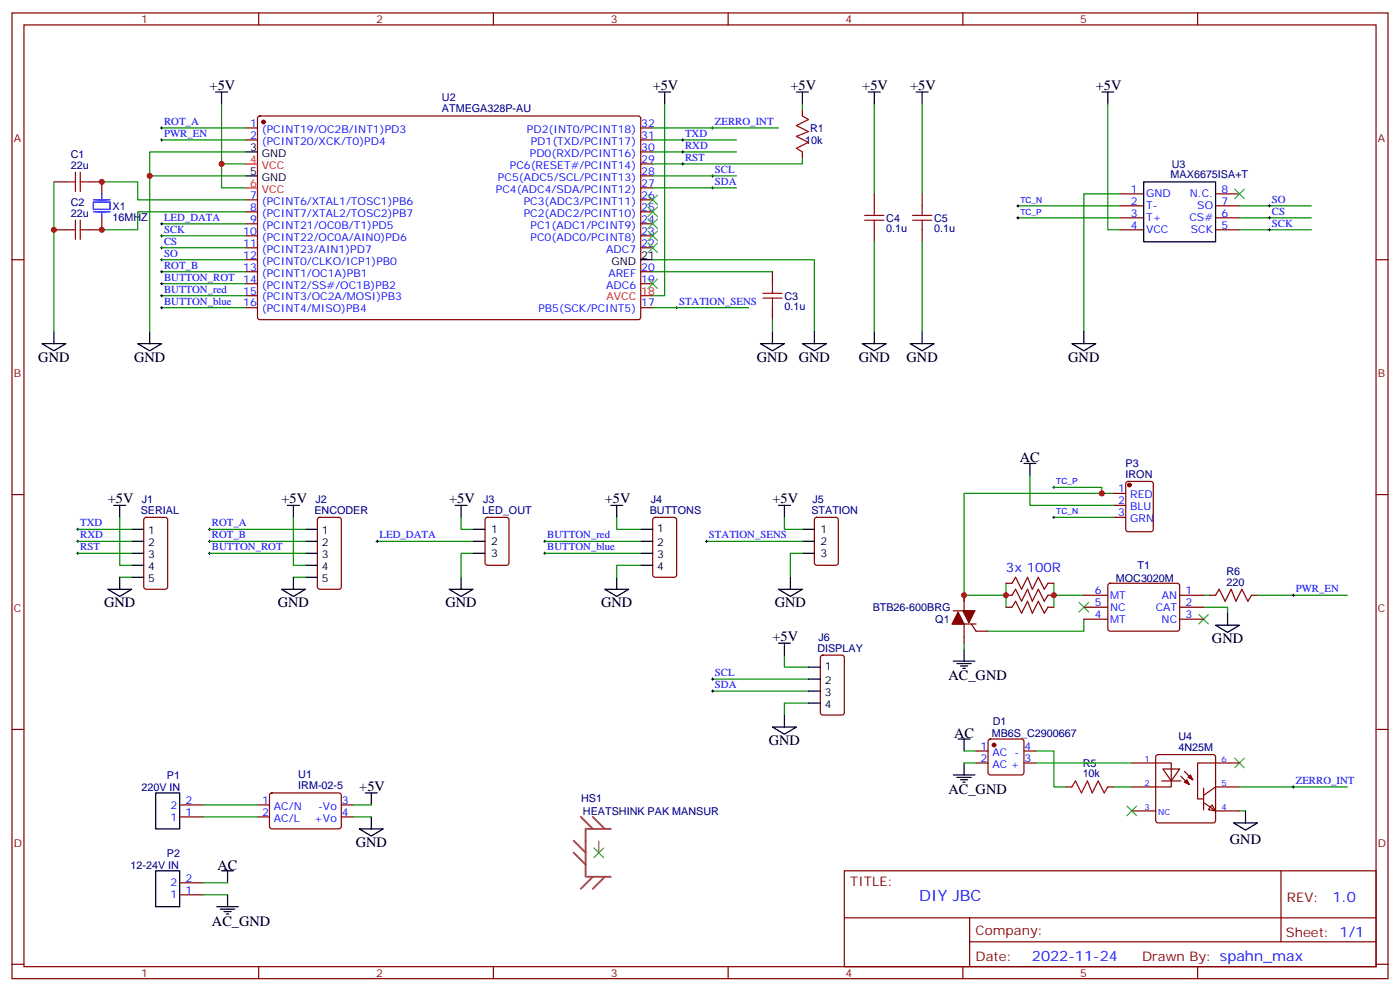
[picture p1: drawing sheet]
<svg xmlns="http://www.w3.org/2000/svg" width="412mm" height="292mm" viewBox="0 0 412 292" stroke-linecap="round" stroke-linejoin="round" font-family="sans-serif">
<g fill="none" stroke="#870000" stroke-width=".35">
<path d="M3.5 3.8h405.4v284.3h-405.4zM7.1 7.3h398.2v277.3h-398.2zM76.2 3.8v3.5M145.3 3.8v3.5M214.5 3.8v3.5M283.6 3.8v3.5M352.8 3.8v3.5M72.3 37.7h3.5M76.1 34.4l.5-.3 111.7 .1 .4 .7v58.8l-.7 .4h-111.7l-.5-.7v-58.5zM188.7 37.7h3.6M236.4 32.4v1.7M15.9 53.6h3.5"/>
<path d="M26.5 53.6h3.5M72.3 41.2h3.5M72.3 58.8h3.5M188.7 41.2h3.6M188.7 58.8h3.6M188.7 55.3h3.6M188.7 51.8h3.6M188.7 48.3h3.6M188.7 44.7h3.6M236.4 44.7v1.8M257.5 57.1v3.5M271.6 57.1v3.5"/>
<path d="M329.8 57.1h7.1M358.1 57.1h7M3.5 76.5h3.6M15.9 67.7h3.5M26.5 67.7h3.5M72.3 76.5h3.5M72.3 62.4h3.5M72.3 65.9h3.5M72.3 69.4h3.5M72.3 73h3.5M188.7 62.4h3.6M188.7 65.9h3.6"/>
<path d="M188.7 69.4h3.6M188.7 73h3.6M257.5 67.7v3.5M271.6 67.7v3.5M329.8 67.7h7.1M329.8 60.6h7.1M329.8 64.1h7.1M358.1 67.7h7M358.1 60.6h7M358.1 64.1h7M405.3 76.5h3.6M72.3 80h3.5"/>
<path d="M72.3 83.5h3.5M72.3 87.1h3.5M72.3 90.6h3.5M188.7 80h3.6M188.7 83.5h3.6M188.7 90.6h3.6M227.5 80v3.5M227.5 90.6v3.5M3.5 145.6h3.6M42.6 152.5l.4-.2h5.7l.6 .5 .1 20-.5 .6-5.9 .1-.6-.5-.1-20zM93.7 152.5l.5-.2h5.6l.7 .5v20l-.4 .6-5.9 .1-.7-.5v-20zM143.1 152.5l.5-.2h5.6l.7 .5v12.9l-.4 .7h-5.9l-.7-.4v-13z"/>
<path d="M192.5 152.5l.5-.2h5.6l.7 .5v16.5l-.4 .6-5.9 .1-.7-.5v-16.5zM240.1 152.5l.5-.2h5.6l.7 .5v12.9l-.4 .7h-5.9l-.7-.4v-13zM328.1 145.3h3.5M328.1 148.8h3.5M328.1 152.3h3.5M331.8 142l.5-.3h6.7l.7 .5v13.7l-.4 .6-7 .1-.6-.5-.1-13.6zM405.3 145.6h3.6M280.8 179.8h6.4M284 175.3v4.5M296.3 178.8h1.8l1.1-1.8 1.7 3.6 1.8-3.6 1.4 3.6 1.8-3.6 1.7 3.6 1.1-1.8h1.7M296.3 175.3h1.8l1.1-1.8 1.7 3.5 1.8-3.5 1.4 3.5 1.8-3.5 1.7 3.5 1.1-1.7h1.7M296.3 171.7h1.8l1.1-1.7 1.7 3.5 1.8-3.5 1.4 3.5 1.8-3.5 1.7 3.5 1.1-1.8h1.7"/>
<path d="M319.3 178.8h7M319.3 175.3h7M326.6 171.9l.4-.2 20.1 .1 .4 .6-.1 13-.6 .4h-20l-.5-.7v-12.7zM347.5 178.8h7M347.5 175.3h7M356.3 175.3h1.8l1-1.8 1.8 3.5 1.8-3.5 1.4 3.5 1.7-3.5 1.8 3.5 1.1-1.7h1.7M241.9 193.1l.5-.2h5.6l.7 .4v16.5l-.5 .7h-5.8l-.7-.4v-16.5zM280.5 183.7h7M284 183.7v5.7M286.1 183.7l1.4 2.1h3.5M319.3 182.3h7M347.5 182.3h7"/>
<path d="M3.5 214.8h3.6M291.3 217.8l.4-.2h9.2l.5 .2 .2 .5v9.2l-.2 .5-.5 .2h-9.2l-.5-.3-.2-.4v-9.2zM405.3 214.8h3.6M52.9 237h7.1M75.8 237h3.6M79.6 233.7l.5-.2h20l.4 .7v9.4l-.7 .5-20-.1-.4-.7v-9.1zM100.5 237h3.6M287.5 224.6h3.5M287.5 221.1h3.5M301.6 224.6h3.6M301.6 221.1h3.6M314 231.7h1.7"/>
<path d="M326.3 231.7h1.8M333.4 224.6h11.6v7.1h-11.6M333.4 238.8h7M340.7 222.4l.4-.2h16.3l.5 .2 .2 .5v18.7l-.3 .5-.4 .2h-16.3l-.5-.2-.2-.5v-18.7zM342.2 229.9h5.6M342.5 226.4h5l-2.5 3.5zM347.8 228.5l2.5 2.5M348.9 227.1l2.5 2.5M354.5 236.3l3.6 2.5h7M354.5 232.1v6.3M357 237l1.1 1.8-2.1-.4zM365.1 224.6h-12.3v10.6h1.7"/>
<path d="M365.1 231.7h-7l-3.6 2.5M52.9 240.5h7.1M52.9 259.9h7.1M75.8 240.5h3.6M100.5 240.5h3.6M248.7 256.4h156.6v28.2h-156.6zM377.3 256.4v20.9M52.9 263.5h7.1M248.7 270.2h156.5M285.6 277.3h119.6M285.6 270.2v14.2M3.5 283.9h3.6"/>
<path d="M76.2 284.6v3.5M145.3 284.6v3.5M214.5 284.6v3.5M283.6 284.6v3.5M352.8 284.6v3.5M405.3 283.9h3.6"/>
</g>
<g fill="none" stroke="#3c3" stroke-width=".35">
<path d="M190.9 57.4l2.8 2.9M193.7 57.4l-2.8 2.9M363.7 55.7l2.8 2.8M366.5 55.7l-2.8 2.8M190.9 61l2.8 2.8M190.9 64.5l2.8 2.8M190.9 68l2.8 2.8M190.9 71.5l2.8 2.9M193.7 61l-2.8 2.8M193.7 64.5l-2.8 2.8M193.7 68l-2.8 2.8M193.7 71.5l-2.8 2.9"/>
<path d="M190.9 82.1l2.8 2.8M193.7 82.1l-2.8 2.8M317.9 177.4l2.8 2.8M320.7 177.4l-2.8 2.8M353.1 180.9l2.9 2.8M356 180.9l-2.9 2.8M332 237.3l2.8 2.9M334.8 237.3l-2.8 2.9M363.7 223.2l2.8 2.9M366.5 223.2l-2.8 2.9M175 249.7l2.8 2.8M177.8 249.7l-2.8 2.8"/>
</g>
<g fill="none" stroke="#000" stroke-width=".29">
<path d="M47.3 37.7h.7M47.6 37.3v.7M209.5 37.7h.8M209.9 37.3v.7M47.3 41.2h.7M47.6 40.9v.7M200.7 41.2h.7M200.7 44.7h.7M200.7 48.3h.7M201.1 40.9v.7M201.1 44.4v.7M201.1 47.9v.7"/>
<path d="M209.5 55.3h.8M209.5 51.8h.8M209.9 51.4v.7M209.9 55v.7M47.3 69.4h.7M47.3 73h.7M47.3 76.5h.7M47.3 65.9h.7M47.6 65.5v.8M47.6 69.1v.7M47.6 72.6v.7M47.6 76.1v.7"/>
<path d="M47.6 79.7v.7M299.5 60.6h.7M299.5 64.1h.7M299.9 60.3v.7M299.9 63.8v.7M373.6 60.6h.7M373.6 64.1h.7M373.6 67.7h.7M373.9 60.3v.7M373.9 63.8v.7M373.9 67.3v.7M47.3 83.5h.7"/>
<path d="M47.3 80h.7M47.3 90.6h.7M47.3 87.1h.7M47.6 83.2v.7M47.6 86.7v.7M47.6 90.2v.7M199 90.6h.7M199.3 90.2v.7M22.6 159.4h.7M22.6 155.9h.7M22.9 155.5v.7M22.9 159v.7"/>
<path d="M61.4 159.4h.7M61.4 155.9h.7M61.7 155.5v.7M61.7 159v.7M110.8 159.4h.7M111.1 159v.7M160.2 159.4h.7M160.5 159v.7M207.8 159.4h.7M208.1 159v.7M310.1 152.3h.7M310.1 143.5h.7"/>
<path d="M310.4 143.2v.7M310.4 152v.7M22.6 162.9h.7M22.9 162.6v.7M61.4 162.9h.7M61.7 162.6v.7M160.2 162.9h.7M160.5 162.6v.7M380.6 175.3h.8M381 174.9v.7M209.5 200h.8M209.9 199.6v.7"/>
<path d="M209.5 203.5h.8M209.9 203.1v.7M380.6 231.7h.8M381 231.4v.7"/>
</g>
<g fill="none" stroke="#008700" stroke-width=".35">
<path d="M47.6 37.7h24.7M65.3 30.6v17.7h7M192.3 37.7h37M195.8 30.6v56.5h-3.5M236.4 30.6v1.8M257.5 30.6v26.5M271.6 30.6v26.5M326.3 30.6v37.1h3.5M15.9 53.6v44M30 53.6h10.6v5.2h31.7M44.1 51.8h28.2M47.6 41.2h24.7"/>
<path d="M65.3 48.3v7h7M72.3 44.7h-28.2v52.9M192.3 51.8h24.7M192.3 44.7h24.7M192.3 41.2h24.7M192.3 55.3h24.7M236.4 46.5v1.8h-44.1M329.8 57.1h-10.5v40.5M47.6 69.4h24.7M47.6 73h24.7M47.6 76.5h24.7M47.6 65.9h24.7"/>
<path d="M72.3 62.4h-31.7v5.3h-10.6M192.3 76.5h47.6v21.1M257.5 71.2v26.4M271.6 71.2v26.4M299.9 60.6h29.9M299.9 64.1h29.9M365.1 60.6h21.2M365.1 64.1h21.2M365.1 67.7h21.2M47.6 80h24.7M47.6 83.5h24.7M47.6 90.6h24.7"/>
<path d="M47.6 87.1h24.7M192.3 80h35.2M192.3 90.6h28.2M227.5 94.1v3.5M303.4 140v8.8h24.7M22.9 159.4h15.9M22.9 155.9h15.9M35.3 152.3v14.1h3.5M61.7 159.4h28.3M61.7 155.9h28.3M86.4 152.3v14.1h3.6M111.1 159.4h28.2"/>
<path d="M135.8 152.3v3.6h3.5M160.5 159.4h28.2M181.7 152.3v3.6h7M208.1 159.4h28.3M231.1 152.3v3.6h5.3M310.4 143.5h14.2v1.8M310.4 152.3h17.7M328.1 145.3h-44.1v30h12.3M22.9 162.9h15.9M35.3 170h3.5M61.7 162.9h28.3M86.4 170h3.6"/>
<path d="M139.3 162.9h-3.5v7.1M160.5 162.9h28.2M188.7 166.4h-7v3.6M236.4 162.9h-3.6v7.1M296.3 171.7v7.1M310.4 175.3h8.9M310.4 171.7v7.1M354.5 178.8h7.1v1.8M354.5 175.3h1.8M370.4 175.3h26.5M209.9 200h28.2M231.1 192.9v3.5h7"/>
<path d="M284 189.4v1.7M319.3 182.3v3.5h-28.3M209.9 203.5h28.2M238.1 207h-7v3.5M60 237h15.8M104.1 237h5.3M284 224.6h3.5M284 221.1h3.5M305.2 221.1h5.2v10.6h3.6M305.2 224.6h28.2M328.1 231.7h5.3M365.1 238.8h1.8"/>
<path d="M365.1 231.7h31.8M60 240.5h15.8M60 259.9h7M104.1 240.5h5.3M60 263.5h7"/>
</g>
<g fill="#870000" stroke="#870000" stroke-width=".35">
<path d="M348.9 230.3l.7-.7 .7 1.4z"/>
<path d="M350 228.9l.7-.7 .7 1.4z"/>
<path d="M282.2 180.2l1.8 3.5h-3.5z"/>
<path d="M283.6 179.8h3.6l-1.8 3.6z"/>
<circle cx="332.7" cy="142.8" r=".53"/>
<circle cx="77.6" cy="35.9" r=".53"/>
<circle cx="292.8" cy="219.4" r=".53"/>
</g>
<g fill="none" stroke="#000" stroke-width=".35">
<path d="M63.5 27.1h3.5M65.3 27.1v3.5M194 27.1h3.6M195.8 27.1v3.5M234.6 27.1h3.5M236.4 27.1v3.5M255.8 27.1h3.5M257.5 27.1v3.5M269.9 27.1h3.5M271.6 27.1v3.5M324.6 27.1h3.5M326.3 27.1v3.5"/>
<path d="M72.3 44.7h3.5M72.3 51.8h3.5M336.9 53.6h21.2v17.6h-21.2zM188.7 76.5h3.6M15.9 97.6v3.6M44.1 97.6v3.6M227.5 97.6v3.6M239.9 97.6v3.6M257.5 97.6v3.6M271.6 97.6v3.6M319.3 97.6v3.6M12.3 101.2h7.1l-3.5 2.1z"/>
<path d="M40.6 101.2h7l-3.5 2.1zM224 101.2h7.1l-3.6 2.1zM236.4 101.2h7l-3.5 2.1zM254 101.2h7.1l-3.6 2.1zM268.1 101.2h7.1l-3.6 2.1zM315.7 101.2h7.1l-3.5 2.1zM301.6 136.5h3.6M303.4 136.5v3.5M33.5 148.8h3.5M35.3 148.8v3.5M38.8 155.9h3.5M38.8 159.4h3.5"/>
<path d="M84.7 148.8h3.5M86.4 148.8v3.5M90 155.9h3.5M90 159.4h3.5M134.1 148.8h3.5M135.8 148.8v3.5M139.3 155.9h3.6M139.3 159.4h3.6M179.9 148.8h3.5M181.7 148.8v3.5M188.7 155.9h3.6M188.7 159.4h3.6"/>
<path d="M229.3 148.8h3.5M231.1 148.8v3.5M236.4 155.9h3.5M236.4 159.4h3.5M31.7 173.5h7.1l-3.5 2.1zM35.3 170v3.5M38.8 162.9h3.5M38.8 166.4h3.5M38.8 170h3.5M82.9 173.5h7.1l-3.6 2.1zM86.4 170v3.5M90 162.9h3.5"/>
<path d="M90 166.4h3.5M90 170h3.5M132.3 173.5h7l-3.5 2.1zM135.8 170v3.5M139.3 162.9h3.6M178.2 173.5h7l-3.5 2.1zM181.7 170v3.5M188.7 162.9h3.6M188.7 166.4h3.6M229.3 173.5h7.1l-3.6 2.1zM232.8 170v3.5M236.4 162.9h3.5"/>
<path d="M229.3 189.4h3.5M231.1 189.4v3.5M238.1 196.4h3.6M238.1 200h3.6M280.8 194.7h6.4M281.9 195.4h4.2M282.9 196.1h2.1M283.6 196.8h.7M284 191.1v3.6M358.1 184.1h7l-3.5 2.1zM361.6 180.6v3.5M227.5 214.1h7.1l-3.5 2.1z"/>
<path d="M231.1 210.5v3.6M238.1 203.5h3.6M238.1 207h3.6M282.2 217.6h3.6M284 217.6v3.5M45.9 233.5h7v10.6h-7zM107.6 233.5h3.5M109.4 233.5v3.5M280.8 228.2h6.4M281.9 228.9h4.2M282.9 229.6h2.1M283.6 230.3h.7"/>
<path d="M284 224.6v3.6M366.9 238.8v3.5M45.9 256.4h7v10.6h-7zM65.3 256.4h3.5M67 256.4v3.5M105.8 244.1h7.1l-3.5 2.1zM109.4 240.5v3.6M363.4 242.3h7l-3.5 2.1zM63.9 267h6.3M64.9 267.7h4.2M66 268.4h2.1M66.7 269.1h.7"/>
<path d="M67 263.5v3.5"/>
</g>
<path d="M30 53.6v3.5M30 64.1v3.6" fill="none" stroke="#900" stroke-width=".35"/>
<path d="M27.5 59.5h5v2.2h-5zM27.5 58.8h5M30 57.1v1.7M27.5 62.4h5M30 62.4v1.7" fill="none" stroke="#00f" stroke-width=".35"/>
<g fill="none" stroke="#a10000" stroke-width=".35">
<path d="M236.4 34.1l1.7 1.1-3.5 1.8 3.5 1.7-3.5 1.4 3.5 1.8-3.5 1.8 1.8 1M19.4 53.6h2.8M22.2 50.7v5.7M23.6 50.7v5.7M23.6 53.6h2.9M19.4 67.7h2.8M22.2 64.8v5.7M23.6 67.7h2.9M23.6 64.8v5.7M254.7 63.4h5.6M254.7 64.8h5.6M257.5 60.6v2.8"/>
<path d="M257.5 64.8v2.9M268.8 63.4h5.7M268.8 64.8h5.7M271.6 60.6v2.8M271.6 64.8v2.9M224.7 86.4h5.7M224.7 87.8h5.7M227.5 83.5v2.9M227.5 87.8v2.8M315.7 231.7l1.1-1.8 1.8 3.6 1.7-3.6 1.4 3.6 1.8-3.6 1.8 3.6 1-1.8"/>
</g>
<path d="M169 247.5l3.5 3.6M169 251.1l3.5 3.5M171.1 240.5l3.5 3.6M172.5 244v14.1M172.9 244.1h7M172.9 258.2h7M174.6 258.2l-3.5 3.5M174.6 240.5l3.6 3.6M178.2 258.2l-3.6 3.5" fill="none" stroke="#a64a4a" stroke-width=".56"/>
<path d="M176.4 247.6v3.5" fill="none" stroke="#a64a4a" stroke-width=".35"/>
<path d="M72.3 48.3h3.5M72.3 55.3h3.5M188.7 87.1h3.6" fill="none" stroke="#f00" stroke-width=".35"/>
<g fill="#c00">
<circle cx="310.4" cy="175.3" r=".88"/>
<circle cx="296.3" cy="175.3" r=".88"/>
<circle cx="284" cy="175.3" r=".88"/>
<circle cx="65.3" cy="48.3" r=".88"/>
<circle cx="15.9" cy="67.7" r=".88"/>
<circle cx="30" cy="53.6" r=".88"/>
<circle cx="30" cy="67.7" r=".88"/>
<circle cx="44.1" cy="51.8" r=".88"/>
<circle cx="324.6" cy="145.3" r=".88"/>
</g>
<text font-size="4.6" fill="#00f" x="270.8" y="265.4">DIY JBC</text>
<g font-size="4.2">
<text x="61.7" y="26.4">+5V</text>
<text x="192.3" y="26.4">+5V</text>
<text x="232.8" y="26.4">+5V</text>
<text x="254" y="26.4">+5V</text>
<text x="268.1" y="26.4">+5V</text>
<text x="322.8" y="26.4">+5V</text>
<text x="11.3" y="106.5">GND</text>
<text x="39.5" y="106.5">GND</text>
<text x="223" y="106.5">GND</text>
<text x="235.3" y="106.5">GND</text>
<text x="252.9" y="106.5">GND</text>
<text x="267.1" y="106.5">GND</text>
<text x="314.7" y="106.5">GND</text>
<text x="300.4" y="136.1">AC</text>
<text x="31.7" y="148.1">+5V</text>
<text x="82.9" y="148.1">+5V</text>
<text x="132.3" y="148.1">+5V</text>
<text x="178.2" y="148.1">+5V</text>
<text x="227.5" y="148.1">+5V</text>
<text x="30.7" y="178.8">GND</text>
<text x="81.8" y="178.8">GND</text>
<text x="131.2" y="178.8">GND</text>
<text x="177.1" y="178.8">GND</text>
<text x="228.2" y="178.8">GND</text>
<text x="227.5" y="188.7">+5V</text>
<text x="357" y="189.4">GND</text>
<text x="279.4" y="200.3">AC_GND</text>
<text x="226.5" y="219.4">GND</text>
<text x="281" y="217.3">AC</text>
<text x="105.8" y="232.8">+5V</text>
<text x="279.4" y="233.8">AC_GND</text>
<text x="104.8" y="249.3">GND</text>
<text x="362.3" y="248.4">GND</text>
<text x="64.1" y="256.1">AC</text>
<text x="62.4" y="272.6">AC_GND</text>
</g>
<g font-size="4.2" fill="#00f">
<text x="392.5" y="265.7">1.0</text>
<text x="304" y="283">2022-11-24</text>
</g>
<text font-size="3.9" fill="#00f" x="296.3" y="168.5">3x 100R</text>
<g font-size="3.9" fill="#800">
<text x="250.5" y="261">TITLE:</text>
<text x="379.1" y="265.7">REV:</text>
<text x="287.4" y="275.2">Company:</text>
<text x="378.7" y="275.8">Sheet: 1/1</text>
<text x="287.4" y="282.9">Date:</text>
<text x="336.4" y="282.9">Drawn By: spahn_max</text>
</g>
<g font-size="3.2" fill="#800">
<text x="41.6" y="6.8">1</text>
<text x="110.8" y="6.8">2</text>
<text x="179.9" y="6.8">3</text>
<text x="249.1" y="6.8">4</text>
<text x="318.2" y="6.8">5</text>
<text x="4.1" y="41.9">A</text>
<text x="405.9" y="41.9">A</text>
<text x="4.1" y="111.1">B</text>
<text x="405.9" y="111.1">B</text>
<text x="4.1" y="180.2">C</text>
<text x="405.9" y="180.2">C</text>
<text x="4.1" y="249.3">D</text>
<text x="405.9" y="249.3">D</text>
<text x="41.6" y="287.6">1</text>
<text x="110.8" y="287.6">2</text>
<text x="179.9" y="287.6">3</text>
<text x="249.1" y="287.6">4</text>
<text x="318.2" y="287.6">5</text>
</g>
<g font-size="3.2" fill="#000080">
<text x="130.2" y="29.8">U2</text>
<text x="130.2" y="33">ATMEGA328P-AU</text>
<text x="238.6" y="38.8">R1</text>
<text x="20.8" y="46.6">C1</text>
<text x="237.2" y="42.3">10k</text>
<text x="20.8" y="49.7">22u</text>
<text x="344.8" y="52.5">MAX6675ISA+T</text>
<text x="345.2" y="49.3">U3</text>
<text x="20.8" y="63.8">22u</text>
<text x="20.8" y="60.7">C2</text>
<text x="33.2" y="64.9">16MHZ</text>
<text x="33.2" y="61.8">X1</text>
<text x="261.1" y="65.3">C4</text>
<text x="275.2" y="65.3">C5</text>
<text x="261.1" y="68.4">0.1u</text>
<text x="275.2" y="68.4">0.1u</text>
<text x="231.1" y="88.2">C3</text>
<text x="231.1" y="91.4">0.1u</text>
<text x="331.5" y="137.5">P3</text>
<text x="331.5" y="140.7">IRON</text>
<text x="41.8" y="148.1">J1</text>
<text x="93" y="148.1">J2</text>
<text x="142.3" y="148.1">J3</text>
<text x="191.7" y="148.1">J4</text>
<text x="239.4" y="148.1">J5</text>
<text x="41.5" y="151.3">SERIAL</text>
<text x="92.6" y="151.3">ENCODER</text>
<text x="142" y="151.3">LED_OUT</text>
<text x="191.4" y="151.3">BUTTONS</text>
<text x="239" y="151.3">STATION</text>
<text x="335.1" y="167.4">T1</text>
<text x="328.7" y="171.2">MOC3020M</text>
<text x="361.3" y="172.4">220</text>
<text x="361.3" y="169.2">R6</text>
<text x="257.1" y="180">BTB26-600BRG</text>
<text x="275.5" y="183.4">Q1</text>
<text x="240.8" y="191.8">DISPLAY</text>
<text x="241.1" y="188.7">J6</text>
<text x="292.5" y="213.4">D1</text>
<text x="292.2" y="217">MB6S_C2900667</text>
<text x="347.1" y="221.1">4N25M</text>
<text x="347.1" y="217.9">U4</text>
<text x="318.9" y="225.7">R5</text>
<text x="41.7" y="232.8">220V IN</text>
<text x="49.1" y="229.3">P1</text>
<text x="87.9" y="232.2">IRM-02-5</text>
<text x="87.9" y="229.1">U1</text>
<text x="318.9" y="228.9">10k</text>
<text x="171.2" y="236.2">HS1</text>
<text x="171.7" y="239.9">HEATSHINK PAK MANSUR</text>
<text x="38.4" y="255.8">12-24V IN</text>
<text x="49.1" y="252.3">P2</text>
</g>
<g font-size="3.2" fill="#00f">
<text x="48.3" y="36.8">ROT_A</text>
<text x="48.3" y="40.3">PWR_EN</text>
<text x="73.7" y="37.3">1</text>
<text x="73.7" y="40.9">2</text>
<text x="77.2" y="39.1">(PCINT19/OC2B/INT1)PD3</text>
<text x="155.2" y="39.1">PD2(INT0/PCINT18)</text>
<text x="188.9" y="40.9">31</text>
<text x="188.9" y="37.3">32</text>
<text x="201.8" y="40.3">TXD</text>
<text x="210.6" y="36.8">ZERRO_INT</text>
<text x="77.2" y="42.6">(PCINT20/XCK/T0)PD4</text>
<text x="156.1" y="46.1">PD0(RXD/PCINT16)</text>
<text x="156.3" y="42.6">PD1(TXD/PCINT17)</text>
<text x="188.9" y="47.9">29</text>
<text x="188.9" y="44.4">30</text>
<text x="201.8" y="43.9">RXD</text>
<text x="201.8" y="47.4">RST</text>
<text x="146.7" y="53.2">PC5(ADC5/SCL/PCINT13)</text>
<text x="150.2" y="49.7">PC6(RESET#/PCINT14)</text>
<text x="188.9" y="51.4">28</text>
<text x="210.6" y="50.9">SCL</text>
<text x="73.7" y="58.5">7</text>
<text x="146.1" y="56.7">PC4(ADC4/SDA/PCINT12)</text>
<text x="188.9" y="58.5">26</text>
<text x="188.9" y="55">27</text>
<text x="210.6" y="54.4">SDA</text>
<text x="333.1" y="56.7">1</text>
<text x="337.6" y="58.1">GND</text>
<text x="350.5" y="58.1">N.C.</text>
<text x="359.8" y="56.7">8</text>
<text x="374.6" y="59.7">SO</text>
<text x="48.3" y="65">LED_DATA</text>
<text x="73.7" y="62">8</text>
<text x="73.7" y="65.5">9</text>
<text x="77.2" y="60.3">(PCINT6/XTAL1/TOSC1)PB6</text>
<text x="77.2" y="63.8">(PCINT7/XTAL2/TOSC2)PB7</text>
<text x="154.3" y="63.8">PC2(ADC2/PCINT10)</text>
<text x="154.3" y="60.3">PC3(ADC3/PCINT11)</text>
<text x="188.9" y="65.5">24</text>
<text x="188.9" y="62">25</text>
<text x="333.1" y="60.3">2</text>
<text x="333.1" y="63.8">3</text>
<text x="337.6" y="61.7">T-</text>
<text x="337.6" y="65.2">T+</text>
<text x="350.4" y="65.2">CS#</text>
<text x="352.7" y="61.7">SO</text>
<text x="359.8" y="63.8">6</text>
<text x="359.8" y="60.3">7</text>
<text x="374.6" y="63.3">CS</text>
<text x="48.3" y="68.5">SCK</text>
<text x="71.6" y="69.1">10</text>
<text x="77.2" y="67.3">(PCINT21/OC0B/T1)PD5</text>
<text x="77.2" y="70.8">(PCINT22/OC0A/AIN0)PD6</text>
<text x="156.3" y="70.8">PC0(ADC0/PCINT8)</text>
<text x="156.3" y="67.3">PC1(ADC1/PCINT9)</text>
<text x="188.9" y="69.1">23</text>
<text x="333.1" y="67.3">4</text>
<text x="337.6" y="68.7">VCC</text>
<text x="350.8" y="68.7">SCK</text>
<text x="359.8" y="67.3">5</text>
<text x="374.6" y="66.8">SCK</text>
<text x="48.3" y="72.1">CS</text>
<text x="48.3" y="75.6">SO</text>
<text x="71.6" y="72.6">11</text>
<text x="71.6" y="76.1">12</text>
<text x="77.2" y="74.4">(PCINT23/AIN1)PD7</text>
<text x="77.2" y="77.9">(PCINT0/CLKO/ICP1)PB0</text>
<text x="178.6" y="74.4">ADC7</text>
<text x="188.9" y="72.6">22</text>
<text x="48.3" y="82.7">BUTTON_ROT</text>
<text x="48.3" y="79.1">ROT_B</text>
<text x="71.6" y="79.7">13</text>
<text x="71.6" y="83.2">14</text>
<text x="77.2" y="81.4">(PCINT1/OC1A)PB1</text>
<text x="179.2" y="81.4">AREF</text>
<text x="188.9" y="83.2">19</text>
<text x="188.9" y="79.7">20</text>
<text x="48.3" y="89.7">BUTTON_blue</text>
<text x="48.3" y="86.2">BUTTON_red</text>
<text x="71.6" y="86.7">15</text>
<text x="77.2" y="84.9">(PCINT2/SS#/OC1B)PB2</text>
<text x="77.2" y="88.5">(PCINT3/OC2A/MOSI)PB3</text>
<text x="178.6" y="84.9">ADC6</text>
<text x="200" y="89.7">STATION_SENS</text>
<text x="71.6" y="90.2">16</text>
<text x="77.2" y="92">(PCINT4/MISO)PB4</text>
<text x="158.6" y="92">PB5(SCK/PCINT5)</text>
<text x="188.9" y="90.2">17</text>
<text x="329.4" y="144.9">1</text>
<text x="329.4" y="148.4">2</text>
<text x="332.9" y="146.7">RED</text>
<text x="23.6" y="155">TXD</text>
<text x="62.4" y="155">ROT_A</text>
<text x="329.4" y="152">3</text>
<text x="332.9" y="150.2">BLU</text>
<text x="332.9" y="153.7">GRN</text>
<text x="23.6" y="158.5">RXD</text>
<text x="62.4" y="158.5">ROT_B</text>
<text x="111.8" y="158.5">LED_DATA</text>
<text x="161.2" y="158.5">BUTTON_red</text>
<text x="208.8" y="158.5">STATION_SENS</text>
<text x="23.6" y="162">RST</text>
<text x="62.4" y="162">BUTTON_ROT</text>
<text x="161.2" y="162">BUTTON_blue</text>
<text x="322.5" y="178.4">5</text>
<text x="322.5" y="174.9">6</text>
<text x="327" y="179.8">NC</text>
<text x="327" y="176.3">MT</text>
<text x="340.4" y="179.8">CAT</text>
<text x="342.2" y="176.3">AN</text>
<text x="349.2" y="174.9">1</text>
<text x="349.2" y="178.4">2</text>
<text x="381.7" y="174.4">PWR_EN</text>
<text x="322.5" y="182">4</text>
<text x="327" y="183.4">MT</text>
<text x="342.2" y="183.4">NC</text>
<text x="349.2" y="182">3</text>
<text x="210.6" y="202.6">SDA</text>
<text x="210.6" y="199.1">SCL</text>
<text x="288.8" y="220.8">1</text>
<text x="301.8" y="220.8">4</text>
<text x="288.8" y="224.3">2</text>
<text x="292.3" y="226.1">AC +</text>
<text x="292.3" y="222.5">AC -</text>
<text x="301.8" y="224.3">3</text>
<text x="381.7" y="230.8">ZERRO_INT</text>
<text x="50.2" y="238.1">2</text>
<text x="54.7" y="236.6">2</text>
<text x="77.2" y="236.6">1</text>
<text x="80.7" y="238.4">AC/N</text>
<text x="93.7" y="238.4">-Vo</text>
<text x="100.7" y="236.6">3</text>
<text x="50.2" y="241.6">1</text>
<text x="54.7" y="240.2">1</text>
<text x="77.2" y="240.2">2</text>
<text x="80.7" y="241.9">AC/L</text>
<text x="92.5" y="241.9">+Vo</text>
<text x="100.7" y="240.2">4</text>
<text x="50.2" y="261">2</text>
<text x="54.7" y="263.1">1</text>
<text x="54.7" y="259.6">2</text>
<text x="50.2" y="264.5">1</text>
</g>
<g font-size="3.2">
<text x="73.7" y="44.4">3</text>
<text x="77.2" y="46.1">GND</text>
<text x="73.7" y="51.4">5</text>
<text x="77.2" y="53.2">GND</text>
<text x="180.1" y="77.9">GND</text>
<text x="188.9" y="76.1">21</text>
<text x="43.6" y="157.3">1</text>
<text x="43.6" y="160.8">2</text>
<text x="94.8" y="157.3">1</text>
<text x="94.8" y="160.8">2</text>
<text x="144.6" y="156.9">1</text>
<text x="144.6" y="160.4">2</text>
<text x="193.6" y="156.6">1</text>
<text x="193.6" y="160.8">2</text>
<text x="241.7" y="156.9">1</text>
<text x="241.7" y="160.4">2</text>
<text x="43.6" y="164.3">3</text>
<text x="43.6" y="167.9">4</text>
<text x="94.8" y="164.3">3</text>
<text x="94.8" y="167.9">4</text>
<text x="144.6" y="164">3</text>
<text x="193.6" y="164.3">3</text>
<text x="193.6" y="167.9">4</text>
<text x="241.7" y="164">3</text>
<text x="43.6" y="171.4">5</text>
<text x="94.8" y="171.4">5</text>
<text x="243" y="197.1">1</text>
<text x="243" y="201.4">2</text>
<text x="243" y="204.9">3</text>
<text x="243" y="208.4">4</text>
</g>
<g font-size="3.2" fill="#f00">
<text x="73.7" y="47.9">4</text>
<text x="77.2" y="49.7">VCC</text>
<text x="73.7" y="55">6</text>
<text x="77.2" y="56.7">VCC</text>
<text x="178.7" y="88.5">AVCC</text>
<text x="188.9" y="86.7">18</text>
</g>
<g font-size="2.5" fill="#00f">
<text x="300.6" y="59.7">TC_N</text>
<text x="300.6" y="63.3">TC_P</text>
<text x="311.1" y="142.6">TC_P</text>
<text x="311.1" y="151.4">TC_N</text>
<text x="337.1" y="224.3">1</text>
<text x="359.8" y="224.3">6</text>
<text x="337.1" y="231.4">2</text>
<text x="359.8" y="231.4">5</text>
<text x="337.1" y="238.4">3</text>
<text x="341.1" y="239.8">NC</text>
<text x="359.8" y="238.4">4</text>
</g>
</svg>
